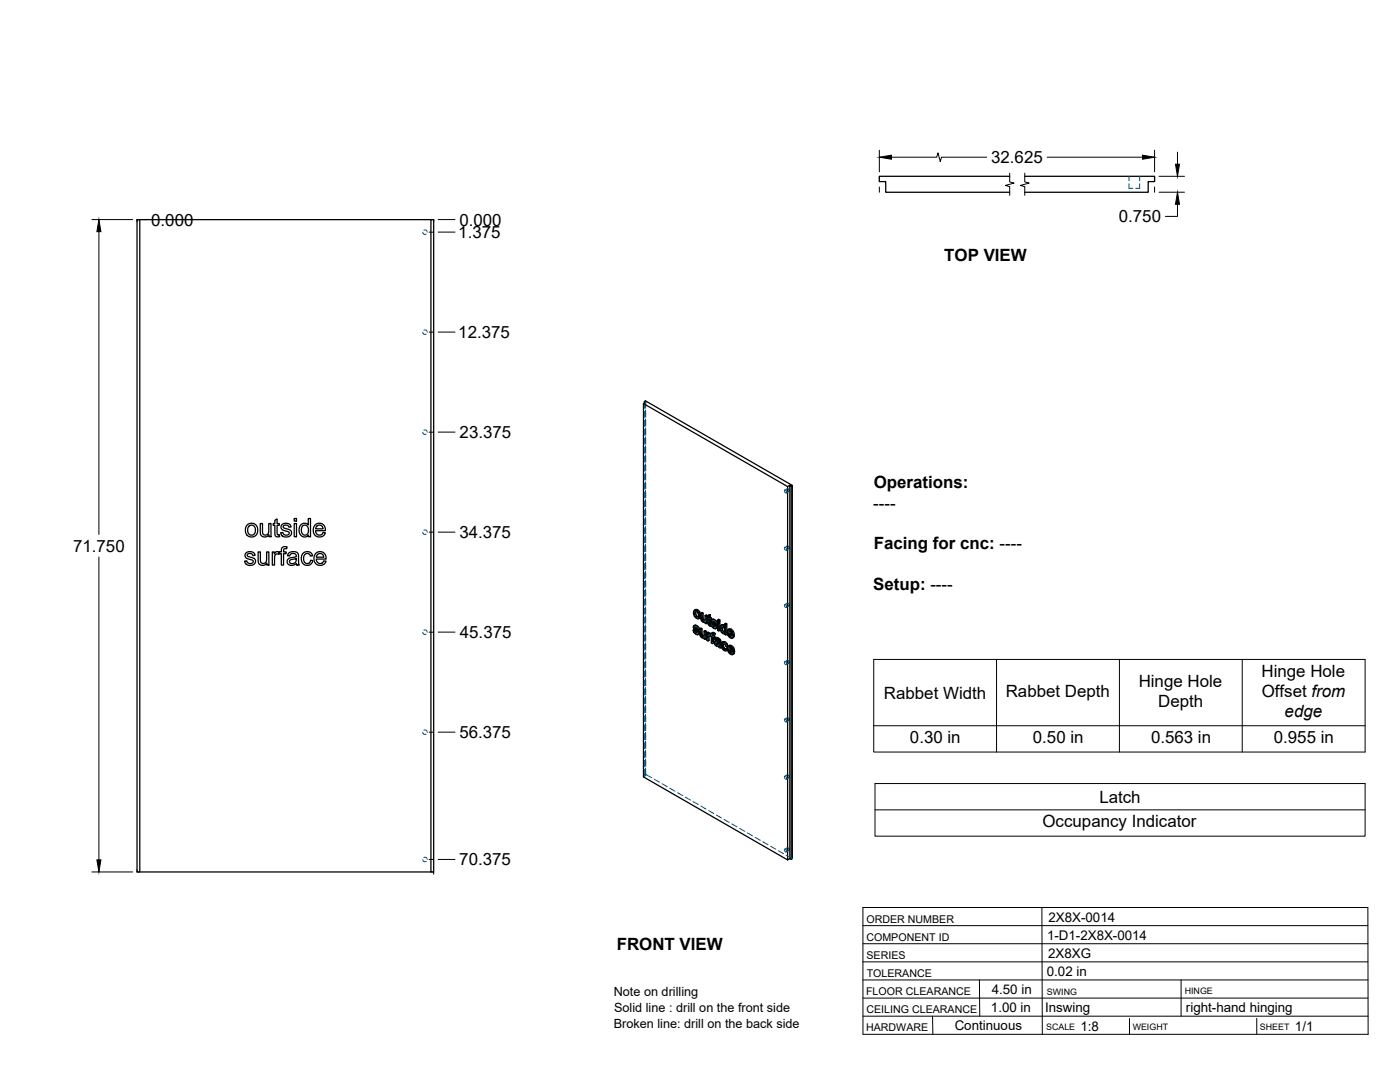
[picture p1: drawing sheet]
<svg xmlns="http://www.w3.org/2000/svg" width="559mm" height="432mm" viewBox="0 0 559 432" stroke-linecap="round" stroke-linejoin="round" font-family="sans-serif">
<!-- layer: Hidden -->
<g fill="none" stroke="#00557f" stroke-width=".4">
<path d="M450.6 73.3v1.8h1.6M450.6 70.4v1.8M454.9 73.3v1.8h-1.6M454.9 70.4v1.8M168.7 92.6l.5 .8h.9M169.2 91.9h1l.3 .7M168.7 132.6l.6 .8 .8-.1M169.2 131.8h1l.3 .7M257.6 160v2.4M168.7 172.5l.5 .7h.9M169.2 171.7h1l.3 .8M257.2 160.9v2.1"/>
<path d="M257.2 164.2v2.4M257.2 167.8v2.4M257.2 171.3v2.4M257.2 174.9v2.4M257.2 178.5v2.4M257.6 163.6v2.4M257.6 167.2v2.4M257.6 170.8v2.4M257.6 174.3v2.4M257.6 177.9v2.4M257.7 160.5v2.5M257.7 164.2v2.4"/>
<path d="M257.7 167.8v2.4M257.7 171.3v2.4M257.7 174.9v2.4M257.7 178.5v2.4M257.2 182.1v2.3M257.2 185.6v2.4M257.2 189.2v2.4M257.2 192.8v2.4M257.2 196.3v2.4M257.2 199.9v2.4M257.6 181.5v2.4M257.6 185.1v2.4"/>
<path d="M257.6 188.6v2.4M257.6 192.2v2.4M257.6 195.8v2.4M257.6 199.3v2.4M257.7 182.1v2.3M257.7 185.6v2.4M257.7 189.2v2.4M257.7 192.8v2.4M257.7 196.3v2.4M257.7 199.9v2.4M313.2 195.6a.56 .56 0 0 1 .7 .4 .56 .56 0 0 1-.4 .7l-.4-.5zM314.1 195.1a.54 .54 0 0 1 .8 .3 .54 .54 0 0 1-.3 .7z"/>
<path d="M314.2 195l-1 .6M314.9 196.1l-1.1 .6M168.7 212.4l.5 .8 .9-.1M169.2 211.6l.8-.1 .5 .9M257.2 203.5v2.4M257.2 207.1v2.3M257.2 210.6v2.4M257.2 214.2v2.4M257.2 217.8v2.4M257.6 202.9v2.4M257.6 206.5v2.4M257.6 210.1v2.3"/>
<path d="M257.6 213.6v2.4M257.6 217.2v2.4M257.7 203.5v2.4M257.7 207.1v2.3M257.7 210.6v2.4M257.7 214.2v2.4M257.7 217.8v2.4M313.2 218.5a.56 .56 0 0 1 .7 .3 .56 .56 0 0 1-.4 .7l-.3-.4zM314.1 218a.55 .55 0 0 1 .8 .2 .55 .55 0 0 1-.3 .8zM314.2 217.9l-1 .6M314.9 219l-1.1 .6M257.2 221.3v2.4"/>
<path d="M257.2 224.9v2.4M257.2 228.5v2.4M257.2 232.1v2.3M257.2 235.6v2.4M257.2 239.2v2.4M257.6 220.8v2.4M257.6 224.3v2.4M257.6 227.9v2.4M257.6 231.5v2.4M257.6 235.1v2.3M257.6 238.6v2.4M257.7 221.3v2.4"/>
<path d="M257.7 224.9v2.4M257.7 228.5v2.4M257.7 232.1v2.3M257.7 235.6v2.4M257.7 239.2v2.4M168.7 252.3l.5 .8h.9M169.2 251.5h1l.3 .8M257.2 242.8v2.4M257.2 246.4v2.3M257.2 249.9v2.4M257.2 253.5v2.4M257.2 257.1v2.3"/>
<path d="M257.6 242.2v2.4M257.6 245.8v2.4M257.6 249.4v2.3M257.6 252.9v2.4M257.6 256.5v2.4M257.7 242.8v2.4M257.7 246.4v2.3M257.7 249.9v2.4M257.7 253.5v2.4M257.7 257.1v2.3M277.1 251.2l.4 1M277.2 250l-.5 .2"/>
<path d="M277.3 249.7l-.5 .2M277.3 244.2l-.5 .3M277.3 251.3l.3 .3M277.3 250.4l-.5 .3M277.4 249.5l-.2 .7 .7 1a1.05 1.05 0 0 1 .8 1.3h-.3l.4-.2M277.5 252.2l.7 .7 .8 .1M277.5 252.2l-.5 .2M277.5 251.4l-.1 .1M277.6 250.9l-.5 .2M277.6 245.6l.9 .9 .9 .1M277.6 250.2l-.1 .1M277.6 245.6l-.5 .3"/>
<path d="M277.6 250.3l.1-.3 .5 .1 1 1M277.7 243.2l-.4 .9 .3 1.5M277.7 250l-.5 .3M277.9 243.8l-.1 .2M277.9 243.8l.8 .2 .5 .8v1.1l-.5 .3M277.9 243.8l-.4 .2M278.2 250.1l-.5 .3M278.2 252.9l-.4 .2M278.2 251l.4 .3M278.2 252.8l.5-.2-.4 .2M278.5 243.8l-.5 .3M278.5 246.5l-.5 .3"/>
<path d="M278.6 250.5l-.5 .2M278.7 251.9l-.5 .3M278.7 250.9l-.4 .3M278.8 253l-.5 .3M279 246.1l-.4 .3M279 244.4l-.4 .3M279.1 246.7l-.4 .3M279.2 245.4l-.4 .2M279.8 250.7l.1 2.7 .8 .9 .8-.1v.5l.4 .2M279.8 253l-.4 .3M280 253.5l-.5 .2M280.2 244.4l.2 2.8 .8 .9 .7-.1v.4l.4 .3"/>
<path d="M280.2 246.8l-.4 .3M280.2 253.9l-.4 .3M280.4 247.2l-.5 .3M280.6 247.7l-.4 .2M280.7 254.3l-.5 .2M281.1 248l-.5 .3M281.1 254l-.2 .1M281.3 254.4l-.2 .1M281.4 253.8l-.6 .4M281.5 251.7l-.1 1.9-.5 .4M281.5 254.2l-.4 .3M281.5 254.7l-.4 .2"/>
<path d="M281.6 247.7l-.3 .2M281.7 247.7l-.5 .2M281.8 247.6l-.5 .2M281.9 245.4l-.1 2-.4 .3M281.9 248.4l-.4 .3M281.9 248l-.4 .3 .2-.2M282.3 246.2v.4l.5-.3M282.6 252.3v3l.4 .2M282.6 255.3l-.5 .3M282.8 245.9l-.2 .1M283 253l-.5 .2M283.1 245.4v.7l-.3-.2v.4l.3 .2v2.4l.9 .7-.2-.5"/>
<path d="M283.1 253.4l-.1 .1M283.1 246.5l-.5 .3M283.1 246.1l-.5 .3M283.1 248.9l-.4 .2M283.2 252.8l-.2 .1M283.2 253.3l-.4 .2M283.3 253.2l-.5 .3M283.3 249.2l-.4 .2M283.5 253.3l-.4 .3 .3-.4 .4 .4 .2-.3 .4 .4v2.6l.4 .3M283.5 246.7l-.4 .3M283.7 249.5l-.4 .3M284 247l-.5-.3v.6"/>
<path d="M284 253.2l-.5 .2M284 253.3l-.5 .2M284 249.2l-.2 .1M284 249.6l-.1 .1M284.2 248.9l.4 .9M284.3 247.6l-.5 .3M284.4 253.3l-.9 .4M284.4 256.3l-.5 .3M284.4 253.7l-.5 .3M284.4 247.3l-.5 .2M284.4 248.9l.3 .3M284.4 252.6l-.4 .2"/>
<path d="M284.4 248.1l-.5 .2M284.5 247.1l-.1 1.1 1.3 1.2a.36 .36 0 0 1 .3 .4 .36 .36 0 0 1-.4 .4l.3-.3M284.5 252.4l-.1 .9-.4-.2M284.6 249.8l.9 .7 .6 .1M284.6 249.8l-.5 .2M284.6 249v.1M284.7 248.5l-.5 .3M284.7 247.8l-.1 .1M284.8 247.9v-.3l.5 .1 1 1M284.8 254l-.4 .2M284.8 247.6l-.4 .3M284.9 253l-.5 .2"/>
<path d="M285.2 253l-.5 .3M285.3 247.7l-.5 .3M285.3 254.3l-.5-.3v.5M285.3 254.7l.5-.3-.2 .5 .4 .3a.87 .87 0 0 1 1 0 .87 .87 0 0 1 .3 .9l-.5-.1M285.4 248.6l.3 .3M285.4 250.4l.4-.2-.9 .5M285.4 253.2l-.5-.2-.1 .3M285.5 256.2l-.4 .3M285.6 255.8l-.5 .3M285.6 254.9l-.5 .2M285.7 248.1l-.5 .2M285.7 255.7l-.2 .6 .3 .7 .8 .7h.7l.1 .4"/>
<path d="M285.7 256.9l-.4 .3M285.8 249.6l-.5 .2M285.9 248.5l-.5 .3M285.9 250.7l-.5 .2M285.9 256.5l.3-.3a.77 .77 0 0 1 .9 .2 .77 .77 0 0 1 0 .9h-.3M286.2 256.2l-.6 .3 .4-.3M286.2 254.9l-.4 .2M286.4 257.6l-.5 .2M286.7 255l-.5 .3M286.9 257.7l-.5 .3M286.9 248.3v3l.4 .3M286.9 247.2v.5l.4 .3"/>
<path d="M286.9 251.3l-.5 .3M286.9 247.7l-.5 .3M286.9 257.4l-.1 .1M287.2 255.5l-.5 .2M287.2 257.2l-.5 .4M287.3 256.5l-.4 .3M287.3 256l-.4 .2M287.3 256.1l-.4 .3M287.3 257.7l-.4 .2M287.4 258.1l.5 .3M287.4 258.1l-.4 .3M287.9 250.4l-.5 .2"/>
<path d="M288 251.3l-.5 .2M288 249.6l-.5 .3M288.2 249.3l-.3 .8 .3 1.6 .8 .9 .7-.1v.4l.4 .3M288.3 257.1l-.5 .3M288.4 252.1l-.4 .2M288.4 256.3l-.4 .3M288.5 249.9l-.1 .2M288.5 249.9l.7 .1 .5 1v.9l-.5 .3M288.5 249.8l-.4 .3 .4-.2M288.6 258.4l-.4 .3M288.6 256.1l-.3 .7 .2 1.5 .7 .8 1 .4M288.8 256.8l.7-.2 .6 1 .4 .1"/>
<path d="M289 256.6l-.5 .3M289 252.6l-.5 .2M289 249.9l-.5 .2M289.4 249.8l-.2 .1M289.5 259.4l-.5 .2M289.5 256.6l-.4 .3M289.5 252.2l-.4 .3M289.5 250.4l-.4 .3M289.6 252.6l-.3 .2M289.6 259h.3M289.7 248.8v1.5l-.5-.7M289.7 250.3l-.5 .2"/>
<path d="M289.7 251.5l-.4 .2M289.7 252.9l-.4 .3M289.7 252.5l-.4 .3M289.9 257l-.5 .3M289.9 259l-.4 .2M290.1 257.6l-.5 .3M290.1 258.6l-.2 .4M290.4 258.7l.2 .2-.2 .4M290.6 258.9l-.2 .1M290.7 252l-.5 .3M290.8 258.6l-.5 .2M291 251l-.3 .8 .3 1.5 1 1 .8 .1"/>
<path d="M291 253.3l-.4 .3M291.1 252.4l-.4 .2M291.1 259.9l-.4 .2M291.1 257.6l-.3 .7 .3 1.6 .9 .9 .9 .1M291.2 252.9l-.1-.5 2 1.1M291.3 258.9l-.5 .3M291.4 259.5l-.1-.6 1.9 1.1M291.4 251.5l-.2 .2M291.4 251.5l.8 .3 .4 1-.6-.3M291.4 251.5l-.5 .2M291.5 258l-.2 .2M291.5 258l.8 .3 .4 1.1-.6-.4"/>
<path d="M291.5 258l-.4 .3M291.9 251.5l-.5 .3M291.9 254.3l-.5 .2M292 258.1l-.4 .2M292.1 253.9h.2M292.4 253.9l-.4 .2 .3-.2M292.4 252.1l-.4 .3M292.6 258.7l-.5 .3M292.6 252.8l-.5 .2M292.6 253.6l-.1 .1M292.7 254.4l-.5 .3M292.7 253.7l-.4 .2"/>
<path d="M292.7 259.4l-.4 .2M313.2 241.3a.56 .56 0 0 1 .7 .4 .56 .56 0 0 1-.4 .7l-.3-.4zM314.2 240.7a.53 .53 0 0 1 .7 .4 .53 .53 0 0 1-.4 .6zM314.2 240.7l-1 .6M314.9 241.8l-1.1 .6M257.2 260.6v2.4M257.2 264.2v2.4M257.2 267.8v2.4M257.2 271.4v2.3M257.2 274.9v2.4M257.2 278.5v2.4M257.6 260.1v2.3"/>
<path d="M257.6 263.7v2.3M257.6 267.2v2.4M257.6 270.8v2.4M257.6 274.4v2.3M257.6 277.9v2.4M257.7 260.6v2.4M257.7 264.2v2.4M257.7 267.8v2.4M257.7 271.4v2.3M257.7 274.9v2.4M257.7 278.5v2.4M292.2 260.5h.3"/>
<path d="M292.5 260.5l-.4 .2M292.5 260.5l-.9 .6M292.7 260.2h-.1M292.8 261l-.5 .3M292.8 260.2l-.3 .3M313.2 264.2a.56 .56 0 0 1 .7 .3 .56 .56 0 0 1-.4 .7l-.4-.5zM314.2 263.6a.56 .56 0 0 1 .7 .3 .56 .56 0 0 1-.3 .7l-.5-.5zM314.2 263.6l-1 .5M314.9 264.7l-1.1 .5M168.7 292.2l.5 .8h.9M169.2 291.4l1 .1 .3 .7M257.2 282.1v2.4"/>
<path d="M257.2 285.6v2.4M257.2 289.2v2.4M257.2 292.8v2.4M257.2 296.4v2.3M257.2 299.9v2.4M257.6 281.5v2.4M257.6 285.1v2.3M257.6 288.6v2.4M257.6 292.2v2.4M257.6 295.8v2.4M257.6 299.4v2.3M257.7 282.1v2.4"/>
<path d="M257.7 285.6v2.4M257.7 289.2v2.4M257.7 292.8v2.4M257.7 296.4v2.3M257.7 299.9v2.4M313.1 287.1a.54 .54 0 0 1 .8 .2 .54 .54 0 0 1-.4 .8zM314.2 286.4a.56 .56 0 0 1 .7 .4 .56 .56 0 0 1-.3 .7l-.5-.5zM314.2 286.4l-1 .6M314.9 287.5l-1.1 .6M257.2 303.5v2.4M257.2 307.1v2.1M257.6 309l-.4 .2 .5 .3-.9 .5"/>
<path d="M257.6 309l2.5 1.4M257.6 302.9v2.4M257.6 306.5v2.5M257.7 303.5v2.4M257.7 307.1v2.4M261.2 311l2 1.2M264.2 312.8l2.1 1.2M267.3 314.6l2.1 1.1M270.4 316.3l2.1 1.2M273.5 318.1l2.1 1.2M276.6 319.9l2.1 1.2M313.1 309.9a.55 .55 0 0 1 .8 .3 .55 .55 0 0 1-.4 .7z"/>
<path d="M314.2 309.3a.56 .56 0 0 1 .7 .3 .56 .56 0 0 1-.3 .7l-.4-.4zM314.2 309.2l-1 .6M314.9 310.3l-1.1 .6M279.7 321.7l2.1 1.2M282.8 323.5l2.1 1.2M285.9 325.2l2.1 1.2M289 327l2.1 1.2M292.1 328.8l2.1 1.2M295.2 330.6l2.1 1.2M298.3 332.4l2.1 1.2M301.4 334.2l2.1 1.1M304.5 335.9l2.1 1.2"/>
<path d="M307.6 337.7l2 1.2M310.7 339.5l2 1.2M313.2 338.9a.56 .56 0 0 1 .7 .4 .56 .56 0 0 1-.4 .7l-.4-.6zM314.1 338.4a.55 .55 0 0 1 .8 .3 .55 .55 0 0 1-.3 .7zM314.2 338.3l-1 .6M314.9 339.4l-1.1 .6M168.7 343l.5 .8h.9M169.2 342.2h.8l.5 .8M313.8 341.3l2.5 1.4"/>
</g>
<!-- layer: Visible -->
<g fill="none" stroke="#000" stroke-width=".51">
<path d="M403 70.4h-52v2.1h2.5v4.2h49.5M409 70.4h51.8v2.1h-2.5v4.2h-49.3M55.8 87.7h116.2M172 87.7h1.1v260.3h-1.1zM256.8 161.1l57.6 33.1M257.2 160.2l.5 .3-.9 .6v148.9l57.6 33.2M257.2 160.9v-.7l.4-.2 58.7 33.7M314.4 194.2l.9-.5v149l-.9 .5zM315.3 193.7l.5 .3v149l-.5-.3M315.8 194l.5-.3v149l-.5 .3M98.7 209.4l1.2-.5a2.66 2.66 0 0 1 3 3.6 2.66 2.66 0 0 1-4.7 .5l-.2-1a2.97 2.97 0 0 1 .7-2.6zM99.3 210.1l.8-.5a1.97 1.97 0 0 1 1.9 2 1.97 1.97 0 0 1-2 1.9l-.7-.4-.4-.9v-1.3z"/>
<path d="M103.9 208.9h.9v3a1.32 1.32 0 0 0 1.3 1.7 1.32 1.32 0 0 0 1.2-1.8v-2.9h.9v5.3h-.8v-.8a1.88 1.88 0 0 1-2.3 .8 1.88 1.88 0 0 1-1.2-2zM109.7 207.6l.9-.5v1.8h.9v.7h-.9v3.3l.3 .5h.6l.1 .8a1.33 1.33 0 0 1-1.5-.1 1.33 1.33 0 0 1-.4-1.5v-3h-.6v-.7h.6zM112.5 209.4l1.2-.6a1.94 1.94 0 0 1 2.5 1.5l-.9 .1a1.13 1.13 0 0 0-1.1-.9 1.13 1.13 0 0 0-1.1 1l.2 .2a4.1 4.1 0 0 1 3 1.5 2.18 2.18 0 0 1-1.5 2.1 2.18 2.18 0 0 1-2.5-.8l-.3-.9 .9-.1a1.23 1.23 0 0 0 1.3 1.1 1.23 1.23 0 0 0 1.2-1.2l-.7-.3a2.35 2.35 0 0 1-2.5-1.6zM117.4 208.9h.9v5.3h-.9zM117.4 206.9h.9v1.1h-.9zM120 209.5l1.1-.6a1.88 1.88 0 0 1 1.9 .6v-2.6h.9v7.3h-.8v-.7a2.18 2.18 0 0 1-2.6 .5 2.18 2.18 0 0 1-1.1-2.4zM120.8 209.9l.6-.3a2.12 2.12 0 0 1 1.8 1.6 2.12 2.12 0 0 1-.9 2.2l-.3 .1a2.1 2.1 0 0 1-1.7-1.4 2.1 2.1 0 0 1 .5-2.2zM125.7 209.6l1.5-.8a2.47 2.47 0 0 1 2.7 3h-3.9l.2 1a1.46 1.46 0 0 0 1.5 .8 1.46 1.46 0 0 0 1.2-1.1l1 .1-.3 .6-.5 .7-1.4 .4a2.79 2.79 0 0 1-2.6-1.7 2.79 2.79 0 0 1 .6-3zM126.5 210l.6-.4a1.43 1.43 0 0 1 1.8 1.5h-2.9zM98.1 220.7l1.2-.5a1.94 1.94 0 0 1 2.5 1.4l-.9 .1a1.13 1.13 0 0 0-1.1-.9 1.13 1.13 0 0 0-1.1 1l.3 .3a3.4 3.4 0 0 1 2.9 1.4 2.18 2.18 0 0 1-1.5 2.1 2.18 2.18 0 0 1-2.4-.8l-.4-.9h1a1.23 1.23 0 0 0 1.3 1 1.23 1.23 0 0 0 1.1-1.2l-.6-.3a2.35 2.35 0 0 1-2.6-1.6zM103 220.3h.9v2.9a1.32 1.32 0 0 0 1.4 1.7 1.32 1.32 0 0 0 1.1-1.8v-2.8h.9v5.2h-.8v-.8a1.88 1.88 0 0 1-2.2 .9 1.88 1.88 0 0 1-1.3-2.1zM108.7 220.3h.8v.8a1.25 1.25 0 0 1 2-.7l.8-.1v-.6a1.5 1.5 0 0 1 .7-1.5 1.5 1.5 0 0 1 1.6 0l-.2 .8a.83 .83 0 0 0-.8 0 .83 .83 0 0 0-.4 .8v.5h1v.7h-1v4.5h-.9v-4.5h-.8v-.5l-.2 .8a1.17 1.17 0 0 0-1.4 .1 1.17 1.17 0 0 0-.3 1.4v2.7h-.9z"/>
<path d="M115.1 220.9a2.39 2.39 0 0 1 4 .6l.3 4h-.9l-.2-.6a2 2 0 0 1-2.2 .8 2 2 0 0 1-1.5-1.9l.1-.1a2.04 2.04 0 0 1 2-1.2l.4-.1a.83 .83 0 0 0 1.1-.7 .83 .83 0 0 0-1.1-.8 1.23 1.23 0 0 0-1.5 1l-.9-.1zM115.7 223.6l2.6-.7a1.49 1.49 0 0 1-.8 1.9 1.49 1.49 0 0 1-2-.7zM120.8 220.9l1.4-.7 1.3 .1 .9 .6 .4 .9-.9 .1a1.44 1.44 0 0 0-1.9-.9 1.44 1.44 0 0 0-.8 1.9l.1 1.1a1.34 1.34 0 0 0 1.5 .9 1.34 1.34 0 0 0 1.2-1.3l.8 .1-.4 1a2.47 2.47 0 0 1-3.2 .5 2.47 2.47 0 0 1-.8-3.2zM126 220.9l1.5-.7a2.47 2.47 0 0 1 2.7 2.9h-4l.3 1a1.46 1.46 0 0 0 1.5 .8 1.46 1.46 0 0 0 1.2-1.1l.9 .1-.4 .9-.9 .7-.8 .1a2.79 2.79 0 0 1-2.6-1.7 2.79 2.79 0 0 1 .6-3zM126.7 221.3l.8-.4 .9 .1 .5 .4 .3 1h-2.9zM276.6 251.5l.9 1.4 .6 .4 .6-.1M276.9 249.8l.6-.3 .8 .2 .9 1.4-.5 .3-.1-.6M277.3 244.8l.4-.8 .9 .7 .1 1.4-.3 .4-.4-.1M277.3 251.3l-.7 .2 .5 .2M277.3 252.3l.5 .4 .4-.3M277.4 250.9l1 .9 .5-.2M277.4 251.5l-.3 .2 .2 .6 .4-.3"/>
<path d="M277.5 249.5l-.7 .5v.6l1.6 2M277.5 250.3l-.3 .3 .5-.2M277.5 245.8l.5 .6 .5-.3M277.6 251.6l.8 .9M277.6 250.3l.6 .7M277.7 249.9l.5 .4 .5-.2M277.7 244.5l-.4 .3v.5l.2 .5 .4-.3M277.7 250.4l1 1M277.7 250.4h-.5M277.7 249.5l-.7 .2M277.8 252.7l.4 .1M277.8 244l.1 1.5 .8 .7"/>
<path d="M277.8 250.6l-.4 .3-.2-.3M278 243.6l.9 1 .5-.3M278.1 249.7l-.4 .2-.4-.1M278.2 250.3l.4 .5 .4-.3M278.4 252.6l-.1 .2M278.4 251.8l.3 .5 .5-.3M278.5 243.4l-.5 .2-.8-.1M278.6 251.3l.7 1.2-.7 .8M278.7 252.3l.1 .5 .5-.3M278.8 252.8l-.1 .4 .4-.3M278.9 244.6l.4 1.3 .4-.3M279.1 246.7a1.85 1.85 0 0 1-2.3-2.2l.1-.7 .8-.6 .6 .1 .8 .6 .6 1.7-.2 .8-.6 .5"/>
<path d="M279.3 245.9l-.2 .8 .4-.3M279.3 250.9l.5 .3 .4-.3M279.8 251.2v2.2l.4-.2M279.8 253.4l.2 .4 .4-.2M280 253.8l.3 .3 .5-.2M280.2 245v2.2l.5-.3M280.2 247.2l.2 .4 .4-.3M280.3 254.1l.4 .1M280.4 247.6l.3 .3 .5-.2M280.6 244.7l-.4 .3-.4-.3M280.7 247.9l.4 .1M280.9 254l-.6-.7-.1-2.4-.4-.2-.5 .2 .1 2.7 .8 .9h.9v.4l.3 .3"/>
<path d="M281 251.9l.4 .3 .5-.3M281.1 254.5l-.2 .1M281.4 247.7l-.7-.6-.1-2.4-.4-.3-.4 .3v2.5l.7 1 1 .1M281.4 245.7l.5 .2 .4-.2M281.4 252.2v3l.5-.3v-3l-.4-.2-.5 .2v1.9l-.3 .4 .2-.1M281.5 248.3v.4l.4 .2M281.5 248.3l-.2 .1M281.9 245.9v3l.4-.2v-3l-.4-.3-.5 .3v1.9l-.3 .4 .2-.1M282.3 246.6l.3 .2 .2 2.6 .8 .5 .3-.2M282.6 246l-.3 .2 .3 .2v-.8l.9-.3v1.1l.5 .2v.4l-.5 .3v-.4M283 253.5l-.4 .2v.5l.4-.2M283 252.9v-.4l-.4-.2-.5 .3v3l.5 .2"/>
<path d="M283 252.5l-.5 .3-.4-.2M283.1 253.6l-.1 1.9-.4 .3v-1.6M283.1 253.6l.4 .2M283.1 253.6l-.5 .1M283.1 245.6v1l.4-.2M283.1 246.6l.4 .3 .5-.3M283.1 253l.4 .4M283.3 252.7l-.8 .5v-.4M283.3 249.3l.2 .1M283.5 249.4l.1 .5M283.5 252.8l-.8 .2M283.5 252.8l-.7 .2"/>
<path d="M283.5 245.3l-.9 .3M283.5 253.3v.4l.4 .3v2.6l.5 .2M283.5 253.5l-.1 .4M283.5 248.8l-.4 .3v-2.1l.4 .3 .3 1.8M283.6 248.9l-.5 .2M283.8 249.1l.8 1.4 .7 .4 .5-.1M283.8 249.1l-.6 .1M283.8 249.1h.1M283.8 249.3l-.3 .1M284 247.4l.6-.3 .6 .1 .8 .7 .3 .8-.5 .3-.1-.6M284.1 252.7l.9-.2 .5 .3-.1 .4-.4 .3v-.4M284.3 248h.5l1 1"/>
<path d="M284.4 253.8l.5 .3 .4-.2M284.4 248.9l-.6 .2 .4 .2M284.4 249.9l.5 .4 .4-.3M284.5 248.5l1 .9 .5-.2M284.6 249.1l-.4 .2 .1 .4 .1 .2 .5-.3M284.6 247.9l-.3 .3 .5-.3 .6 .7M284.6 247.1l-.7 .5v.7l1.6 1.9M284.6 252.4l-.6 .4-.1 .8-.4-.3 .4-.2-.4-.3M284.6 252.8l.4 .3 .5-.3M284.7 249.2l.8 .9M284.8 253.3l.5 .6v.4l-.4 .2v-.4M284.8 254.5v2.1l-.4 .2v-2.6l.5 .3"/>
<path d="M284.8 247.5l.5 .4 .5-.2M284.9 247.1l-.8 .3M284.9 250.3l.4 .1M284.9 248.2l-.4 .3-.2-.3M285 253.5l-.6-.3v.6l.4-.2M285.1 252.5l-.9 .1M285.2 247.3l-.4 .2-.4-.1M285.3 256l.5-.3 1 .3M285.3 247.9l.4 .5 .4-.2M285.4 254.7l.8-.3 1.3 .9 .4 3.1-.5 .2-.1-.4M285.5 250.2l-.1 .2M285.5 249.4l.3 .5 .5-.3"/>
<path d="M285.6 256.5l.1-.1a.86 .86 0 0 1 1.1 1M285.6 257.1l.4 .4 .5-.3M285.7 256.4l-.2 .3M285.7 248.9l.7 1.2-.7 .8M285.8 255.7l-.7 .5 .1 .9 .9 .8h.8l.1 .5 .4 .2M285.8 249.9l.1 .5 .5-.3M285.9 256.5l-.4 .2 .1 .4 .5-.2M285.9 250.4l-.1 .4 .5-.3M286 256.5l.8 .8M286 255.2l-.4 .3a.8 .8 0 0 1 .9-.1 .8 .8 0 0 1 .4 .8l-1.2-.3M286 255.2h.1M286 257.5l.5 .1"/>
<path d="M286.1 255.7l-.7 .2M286.2 254.4l-1 .4-.1 .3 .5 .4M286.3 254.9l.5 .4 .5-.3M286.4 248.6l.5 .2 .4-.2M286.4 247.4l.5 .3 .4-.3M286.5 257.6l.3-.1zM286.7 254.6l-.4 .3-.6-.2M286.8 255.3l.3 .4 .5-.3M286.9 247.7v.6l.4-.3v-.6l-.4-.2-.5 .2v.6l.5 .3M286.9 248.3l.4 .3v3l-.4 .2v-3M286.9 248.3l-.5 .3v3l.5 .2M287.1 255.7l.2 .4 .4-.2"/>
<path d="M287.3 256.1v2.1l.5-.3M287.8 249.6l.8-.3 .6 .3M288.1 250.1l.7 .2 .4 .9v1.1l-.6 .1M288.1 251.9l.5 .5 .4-.2M288.1 250.1l-.2 .8M288.2 256.3l.7-.3 .6 .2 .6 .6 .4 .9-.4 .3-.4-.9M288.3 257.6l.2 1 .5-.3M288.3 250.6l-.4 .3v.5l.2 .5 .4-.3M288.4 249.3l-.9 .7v1.5l.7 1.1 .7 .4 .4-.2v.4l.4 .2M288.4 250.1v1.3l.8 .8M288.5 258.6l.5 .6 .5-.3M288.5 249.7l.4 .3"/>
<path d="M288.8 257.3l-.5 .3 .4-.8 1.4 1.2M288.8 256.8l.1 1.4 .7 .8M288.9 256l-.5 .3a2.1 2.1 0 0 0 1.4 3.4M289 249.4l-.5 .3-.6-.2M289 256.5l.7 .6 .5-.2M289.2 249l.5 .3 .4-.3M289.3 252.8l-.2 .1M289.5 256.2l-.5 .3-.6-.2M289.7 249.3v4.1l.4-.2v-4.2l-.4-.2-.5 .2v1.5l-.3-.5 .3-.1M289.7 258.8l-.2 .4h-.5M290.4 259l-.6 .7 .6-.4M290.4 258.7l-.7 .1 .4 .3"/>
<path d="M290.9 253.5l.6 .6 .4-.3M291.1 252l-.4 .2 1.4 .8-.4-1.1a.52 .52 0 0 0-.6-.2 .52 .52 0 0 0-.4 .5M291.2 251.7l-.1 .3 .9 .5M291.2 252.9l.9 1M291.3 258.5l-.5 .3 1.5 .8-.5-1.1a.52 .52 0 0 0-.6-.3 .52 .52 0 0 0-.4 .6M291.3 258.2v.3l.8 .5M291.4 253.3l-.5 .2-.2-.9 1.9 1.1M291.4 259.5l.8 1M291.4 251.4l.9 .9 .4-.3M291.5 254.1l.4 .1M291.5 259.8l-.5 .3-.2-.9 2 1.1M291.6 257.9l.8 .9 .5-.2"/>
<path d="M291.9 251.1l-1.3 .2M292 257.7l-1.3 .1M292.1 253.9l.5 .3 .5-.3M292.1 253.9l-.1 .2M292.3 252.3l.3 1.3 .5-.3M292.4 258.8l.4 1.4 .4-.3M292.5 253.7l-.4 .2M292.6 253.6l.5-.1v-.5l-.7-1.5-1.1-.6-.7 .4-.4 1.1 .4 1.3 1.3 1 .7-.5M292.7 253.7l.4 .2-.2 .3-.6 .4M291 260.1l.6 .6 .4-.3M291.6 260.7l.4 .1M292.3 260.4l.4 .4 .5-.3"/>
<path d="M292.3 260.4l-.2 .3M292.6 260.2l-.3 .2M292.8 260.2l.4-.2v-.5l-.7-1.5-1-.5-.8 .3-.4 1 .5 1.5 1.1 .9h.6l.2-.4M292.8 260.2l.3 .5-.7 .5M55.8 348v-260.3h-1.1v260.3h117.3"/>
</g>
<!-- layer: Reference -->
<g fill="none" stroke="#000" stroke-width=".4">
<path d="M351 70.4v2.1M351 74.6v2.1M460.8 70.4v2.1M460.8 74.6v2.1M54.7 87.7v.9M55.6 87.7h-.9h.9M171.3 92.6h1.8M172.2 87.7h.9v.9M171.3 132.5h1.8M171.3 172.5h1.8M171.3 212.4h1.8M171.3 252.3h1.8"/>
<path d="M171.3 292.2h1.8M54.7 347.1v.9h.9M171.3 343h1.8M172.2 348h.9v.9"/>
</g>
<!-- layer: Hidden Narrow -->
<path d="M278.2 251.5l-.4 .3M279.8 252.5l-.5 .3M280.2 246.3l-.4 .3M281.5 253.3l-.5 .2M281.9 247l-.5 .3M283.1 248.2l-.5 .3M284.4 253l-.5 .3M284.8 253.3h.1M285.3 249.1l-.4 .3M286.6 256.3l-.5 .3M287.3 256.7l-.4 .3" fill="none" stroke="#000" stroke-width=".4"/>
<!-- layer: Visible Narrow -->
<path d="M278.2 251l-.4 .2M280.2 252.6l-.4 .3M280.6 246.4l-.4 .2M283.5 248.5l-.4 .3M284.8 253.3l-.4 .3M285.3 248.6l-.4 .2M286.5 255.8l-.4 .3M287.8 256.3l-.5 .3M287.8 257l-.5 .3" fill="none" stroke="#000" stroke-width=".4"/>
<!-- layer: Titleblock -->
<g fill="none" stroke="#000" stroke-width=".4">
<path d="M344.4 362.2h201.6l.1 50.6h-201.7zM344.4 376.6h201.6M344.4 369.4h201.6M415.9 362.2l.1 50.6M344.4 383.9h201.6M344.4 398.3h201.6M344.4 391.1h201.6M390.9 391.1l.2 14.4M471.4 391.1v14.4M344.4 405.5h201.7M372.2 405.5l.1 7.3M450.8 406.4v6.4"/>
<path d="M501.6 406.4v6.4"/>
</g>
<!-- layer: FD_Dimensions -->
<g fill="none" stroke="#000" stroke-width=".4">
<path d="M351 59.9v8.7M460.8 59.9v8.7M355.8 62.7h18.1l.5-1.7 .9 3.5 .5-1.8h18M418 62.7h38M462.6 70.4h10.2M462.6 76.7h10.2M470 60.7v4.8M36.7 87.6h16.2M39.5 92.5v120.8M56.5 87.6h2.1M174.9 87.6h6.7M174.9 92.6h6.7"/>
<path d="M470 81.5v4.9h-4.8M174.9 132.5h6.7M174.9 172.4h6.7M174.9 212.4h6.7M39.5 222.3v120.9M174.9 252.3h6.7M174.9 292.2h6.7M36.7 348h16.2M174.9 343h6.7"/>
</g>
<path d="M351 62.7l4.8-.8v1.6zM456 61.9l4.8 .8-4.8 .8zM469.2 65.5h1.6l-.8 4.9zM39.5 87.6l.8 4.9h-1.6zM470 76.7l.8 4.8h-1.6zM38.7 343.2h1.6l-.8 4.8z" fill="#000" stroke="#000" stroke-width=".4"/>
<!-- layer: Break Lines -->
<path d="M403 69.1v3.5l1.8 .5-3.5 .9 1.7 .5v3.5M409 69.1v3.5l1.8 .5-3.5 .9 1.7 .5v3.5" fill="none" stroke="#000" stroke-width=".4"/>
<!-- layer: Custom Tables -->
<path d="M348.7 263.2h196.2v36.9h-196.2zM397.8 263.2v36.9M446.8 263.2v36.9M495.8 263.2v36.9M348.7 289.6h196.2M349.2 312.7h195.7v21h-195.7zM349.2 323.2h195.7" fill="none" stroke="#000" stroke-width=".4"/>
<g font-size="6.7">
<text x="395.6" y="65.1">32.625</text>
<text x="446.6" y="88.7">0.750</text>
<text x="60.4" y="90">0.000</text>
<text x="182.9" y="95">1.375</text>
<text x="183.4" y="90">0.000</text>
<text x="376.9" y="104.1">TOP VIEW</text>
<text x="182.9" y="134.9">12.375</text>
<text x="183.5" y="174.8">23.375</text>
<text x="348.7" y="194.9">Operations:</text>
<text x="348.5" y="203">----</text>
<text x="183.4" y="214.7">34.375</text>
<text x="29.2" y="220.2">71.750</text>
<text x="348.7" y="219.2">Facing for cnc: ----</text>
<text x="348.5" y="235.3">Setup: ----</text>
<text x="183.6" y="254.6">45.375</text>
<text x="454.5" y="274.1">Hinge Hole</text>
<text x="503.6" y="270">Hinge Hole</text>
<text x="352.8" y="278.8">Rabbet Width</text>
<text x="401.4" y="278.2">Rabbet Depth</text>
<text x="503.6" y="278.2">Offset from</text>
<text x="462.3" y="282.2">Depth</text>
<text x="512.8" y="286.2">edge</text>
<text x="183.4" y="294.6">56.375</text>
<text x="363.2" y="296.5">0.30 in</text>
<text x="412.3" y="296.5">0.50 in</text>
<text x="459.4" y="296.5">0.563 in</text>
<text x="508.4" y="296.5">0.955 in</text>
<text x="438.8" y="320.3">Latch</text>
<text x="416.1" y="330.2">Occupancy Indicator</text>
<text x="183.3" y="345.4">70.375</text>
<text x="246.2" y="379.1">FRONT VIEW</text>
</g>
<g font-size="5.3">
<text x="418.5" y="367.9">2X8X-0014</text>
<text x="417.9" y="375">1-D1-2X8X-0014</text>
<text x="418.4" y="382.3">2X8XG</text>
<text x="417.8" y="389.5">0.02 in</text>
<text x="395.8" y="396.8">4.50 in</text>
<text x="395.5" y="403.7">1.00 in</text>
<text x="417.2" y="404.1">Inswing</text>
<text x="473.4" y="403.8">right-hand hinging</text>
<text x="381.1" y="411">Continuous</text>
<text x="431.3" y="411.5">1:8</text>
<text x="516.9" y="411.5">1/1</text>
</g>
<g font-size="5.1">
<text x="245" y="397.3">Note on drilling</text>
<text x="245.1" y="403.8">Solid line : drill on the front side</text>
<text x="245" y="410.3">Broken line: drill on the back side</text>
</g>
<g font-size="4.3">
<text x="345.8" y="368.4">ORDER NUMBER</text>
<text x="345.8" y="375.5">COMPONENT ID</text>
<text x="345.8" y="382.7">SERIES</text>
<text x="345.9" y="389.9">TOLERANCE</text>
<text x="345.7" y="397.2">FLOOR CLEARANCE</text>
<text x="345.8" y="404.4">CEILING CLEARANCE</text>
<text x="345.7" y="411.6">HARDWARE</text>
</g>
<g font-size="3.5">
<text x="417.9" y="397">SWING</text>
<text x="472.9" y="396.7">HINGE</text>
<text x="417.5" y="410.9">SCALE</text>
<text x="452.1" y="410.9">WEIGHT</text>
<text x="502.9" y="410.9">SHEET</text>
</g>
</svg>
